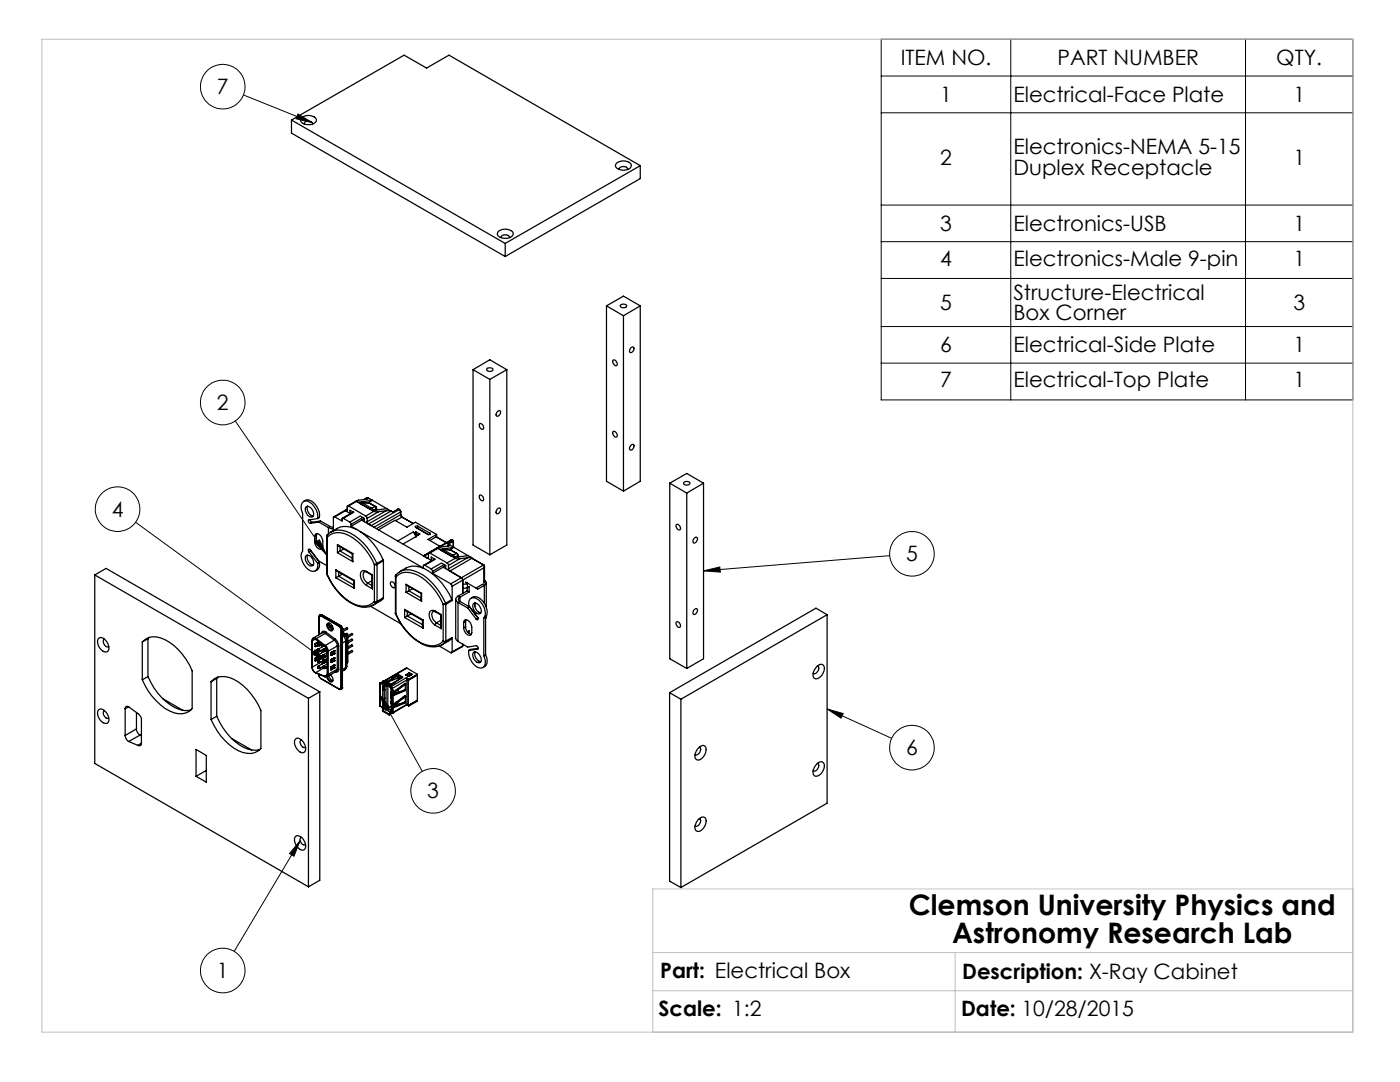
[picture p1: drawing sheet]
<svg xmlns="http://www.w3.org/2000/svg" width="279mm" height="216mm" viewBox="0 0 279 216" stroke-linecap="round" stroke-linejoin="round" font-family="sans-serif">
<g fill="none" stroke="#000" stroke-width=".2">
<path d="M48.6 18.9l13.7 5.6M175.9 7.8h94.1v72h-94.1zM175.9 15.2h94.1M201.7 7.8v72M248.6 7.8v72M59.5 22.8l2.8 1.7-3.2-.8zM175.9 22.5h94.1M175.9 40.9h94.1M175.9 48.2h94.1M175.9 55.6h94.1M175.9 65.2h94.1M175.9 72.5h94.1"/>
<path d="M47 84l18.2 26.7M27.1 104.2l38.1 27.8M62.9 108.3l.8-.6 1.5 3zM140.4 113.9l3.3-.8 .1 1.1zM177.6 110.9l-37.2 3M62.9 129.7l2.3 2.3-2.9-1.5zM75.8 138.6l8.5 15.3M75.8 138.6l2 2.6-.9 .5zM165.1 141.5l3.2 .9-.4 .9zM165.1 141.5l12.8 5.8M59.9 167.7l-13.2 22.1M59.9 167.7l-1.2 3.2-.9-.6z"/>
<circle cx="44.5" cy="17.3" r="4.4"/>
<circle cx="44.5" cy="80.3" r="4.4"/>
<circle cx="23.5" cy="101.6" r="4.4"/>
<circle cx="182" cy="110.5" r="4.4"/>
<circle cx="86.4" cy="157.8" r="4.4"/>
<circle cx="182" cy="149.2" r="4.4"/>
<circle cx="44.5" cy="193.7" r="4.4"/>
</g>
<path d="M8.4 7.8h261.6v198.2h-261.6zM270 177.4h-139.7v28.6M130.3 190.1h139.7M130.3 197.7h139.7M190.6 190.1v15.9" fill="none" stroke="#c0c0c0" stroke-width=".2"/>
<path d="M59.5 22.8l2.8 1.7-3.2-.8zM140.4 113.9l3.3-.8 .1 1.1zM165.1 141.5l3.2 .9-.4 .9zM59.9 167.7l-1.2 3.2-.9-.6zM75.8 138.6l2 2.6-.9 .5zM62.9 129.7l2.3 2.3-2.9-1.5zM62.9 108.3l.8-.6 1.5 3z" fill="#000"/>
<g fill="none" stroke="#000" stroke-width=".25">
<path d="M58.2 24l22.4-13 4.5 2.6 4.5-2.6 38.2 22.1M58.2 24l42.6 24.6M58.2 24v2.6l42.6 24.6M60.3 23.4a2.06 2.06 0 0 1 2.8 .5 1.61 1.61 0 0 1-2.2 .9 .91 .91 0 0 1-.9-1.1zM60.7 24.8a.9 .9 0 0 1 .8-.7 .9 .9 0 0 1 .9 .6v.1M123.1 32.5a2.05 2.05 0 0 1 2.9 .4 1.63 1.63 0 0 1-2.3 1 .81 .81 0 0 1-.7-.5 .81 .81 0 0 1 .1-.9zM123.6 33.8a.9 .9 0 0 1 .8-.6 .9 .9 0 0 1 .9 .5v.1M127.8 33.1l-27 15.5M127.8 33.1v2.5l-27 15.6M99.5 46.1a2.34 2.34 0 0 1 2.8 .1l.1 .4a1.67 1.67 0 0 1-2.2 .9 .85 .85 0 0 1-.9-1.1zM100 47.4a.92 .92 0 0 1 .8-.6 .92 .92 0 0 1 .9 .6M100.8 48.6v2.6"/>
<path d="M94.4 73.8l3.4-2 3.3 2M94.4 73.8l3.4 1.9M94.4 73.8v35l3.4 1.9M97.2 73.6l.6-.2a.47 .47 0 0 1 .6 .5l-.4 .2h-.5l-.3-.2zM97.8 75.7v35M101.1 73.8l-3.3 1.9M101.1 73.8v35l-3.3 1.9M121 61l3.4 2M121 61l3.4-1.9 3.4 1.9M121 61v35l3.4 2M122.3 71.9l.1-.1a.76 .76 0 0 1 .6 1.2l-.4-.2-.3-.4zM123.8 60.9l.6-.2 .6 .2a.66 .66 0 0 1-.6 .6 .66 .66 0 0 1-.6-.5z"/>
<path d="M124.4 63v35M125.9 69.4l.4-.2a.63 .63 0 0 1 .2 .8 .63 .63 0 0 1-.7 .3l-.2-.2zM127.8 61v35l-3.4 2M127.8 61l-3.4 2M71.2 99.9l-1.8 1.1M73.1 99.6l-1.7 .2-.2 .2M73.3 99.4l-.7 .3M73.3 99.4h.1M73.3 99.4h.2M73.3 99.4l-.5 .3M73.4 99.4h.2M73.4 99.4h.1"/>
<path d="M73.4 99.4l-.3 .2M73.5 99.4h.1M73.6 99.4l-.5 .2M73.6 99.4l.7 .4M74.3 99.8l-.7 .5M74.3 99.8l2.9 1.7M74.3 99.8l-2.9 .4M95.7 98.8a.76 .76 0 0 1 .7 1.1 .76 .76 0 0 1-.7-1.1zM95.7 84.5a.76 .76 0 0 1 .7 1.2 .76 .76 0 0 1-.7-1.2zM99.3 82.1l.3-.2a.63 .63 0 0 1 .2 .8 .63 .63 0 0 1-.7 .3l-.1-.2zM122.4 86.1a.76 .76 0 0 1 .6 1.1 .76 .76 0 0 1-.6-1.1zM125.9 88.9l.4-.2a.63 .63 0 0 1 .2 .7 .63 .63 0 0 1-.7 .4l-.2-.3z"/>
<path d="M133.7 96.4l3.4 2M133.7 96.4l3.4-1.9 3.3 1.9M133.7 96.4v35l3.4 2M136.5 96.3l.6-.2 .6 .2a.6 .6 0 0 1-.6 .5 .6 .6 0 0 1-.6-.5zM137.1 98.4v35M140.4 96.4l-3.3 2M140.4 96.4v35l-3.3 2M18.9 114.7l42.7 24.6M18.9 114.7l2.3-1.3 42.6 24.6M18.9 114.7v37.6l42.7 24.7M60.6 100a1.44 1.44 0 0 1 2.1 .4 3.6 3.6 0 0 1 1 2.9l-.3 .2M61 111l.2-.2a1.39 1.39 0 0 1 1.2 2.1 1.43 1.43 0 0 1-1.4-1.9z"/>
<path d="M61 101.3l.2-.2a1.39 1.39 0 0 1 1.2 2.1 1.43 1.43 0 0 1-1.4-1.9zM61.4 101a1.62 1.62 0 0 0 1.1 2M61.4 110.8a1.57 1.57 0 0 0 1.1 1.9M61.6 110.1l1.8 2.3M61.9 103.7l.2 .4 .2 .1M61.9 109.7l-.3-.1v.5M61.9 109.7l.1 .2-.4 .2M61.9 109.7l1.8 2.5M62.3 104.2l-.4 .2M62.8 107.1l.2-.6a1.32 1.32 0 0 1 1.4 1.5v1l-.2 .6a1.37 1.37 0 0 1-1.4-1.5M62.8 107.1v1M63.1 107.9a1.61 1.61 0 0 0 1.2 1.5"/>
<path d="M63.1 106.8l-.3 .3M63.1 107.9l-.3 .2M63.1 106.8v1.1M63.3 106.5l-.2 .3M63.4 103.5a3.4 3.4 0 0 0-2.4-3.6 1.27 1.27 0 0 0-.8 1.9l.2 .6v7.6a2.91 2.91 0 0 0 1 3.6 1.15 1.15 0 0 0 1.5 .3 1.15 1.15 0 0 0 .5-1.5M63.4 103.5l-1.8 .3a.42 .42 0 0 0 .3 .6M63.6 104.2l1.9 1.1M63.6 104.2l-1.7 .2M63.6 111.9l1.6 1M63.7 112.2a1.33 1.33 0 0 1-.8 1.7M63.7 112.2l-.3 .2M64 104l-.4 .2"/>
<path d="M64 104l1.9 1.1M64 104l-1.7 .2M65.2 114.6a10.9 10.9 0 0 0 7 6.5l.8 .1 1.2-.3M65.2 114.4v.2M65.2 114.6h.1M65.2 107l.1 .2M65.2 114.4l.1 .2M65.2 107v7.4M65.3 106.8l-.1 .2M65.3 106.8v.4M65.3 107.2a3.4 3.4 0 0 1 4.3-.4 11.7 11.7 0 0 1 5.1 5.8M65.3 114.6a11 11 0 0 0 6 6.2 3.3 3.3 0 0 0 3.4-.8"/>
<path d="M65.3 107.2v7.4M65.5 105.3l1 .3M65.5 105.3v1.2M65.9 105.1l.6 .1M65.9 105.1l-.4 .2M66.4 106l-1.1 .8M66.8 103.2l1.5 .8v-.5l.2-.1M66.8 103.2l-.2-.1-.1 .2v2.6M67 113.7l3.6 2.2M67 113.7l3.7 2.1M67 113.7v1.6M67 115.3l3.7 2.1"/>
<path d="M67.3 108.7l.2 .2 2.8 1.6M67.3 108.7l3.1 1.8M67.3 108.7v1.6M67.3 110.3l3.1 1.8M67.6 115l-.6 .3M67.6 114.1v.9M67.6 115l3 1.7M67.9 110l-.6 .3M67.9 110l2.4 1.4M67.9 109.1v.9M68.3 114.5l-.7 .5M68.5 103.4l1.3 .8"/>
<path d="M68.6 109.5l-.7 .5M68.8 101.9h.1M68.8 101.9l-2.2 1.2M68.9 101.9l-2.1 1.3M68.9 101.9l1 .6M68.9 101.9l.1 .1M69.3 101.8l-.1 .2h-.2M69.3 101.6l-.5 .3M69.3 101.8l-.3 .2M69.3 101.7l-.4 .2M69.6 101l-.3 .1v.7M69.6 101l3.4 2"/>
<path d="M69.8 104.2l.3 .4M69.9 102.4v-.6l.6 .4-2.2 1.2M70.1 105l1.1 .7M70.1 104.6v.4M70.3 110.5l.1 1.6M70.4 110.5h-.1M70.4 110.5v1.6M70.6 115.9v1.2l.1 .3M70.6 102.2l-2.1 1.2M70.7 115.8l-.1 .1M70.7 115.8v1.6M71.2 100l-1.6 1"/>
<path d="M71.2 100l.2 .2M71.2 105.7l.7 .3M71.2 105.7a4.4 4.4 0 0 0-5.2 .5 3.8 3.8 0 0 1 3.8 .1 12.2 12.2 0 0 1 5.4 6.1M71.4 100.2l2.9 1.7M71.9 106a13 13 0 0 1 4.5 5.7M71.9 106l12.6 7.3v-.4l.3-.1M71.9 102.9l-2.1 1.3M72.1 100.3h.1M72.1 100.3l-.3 .1M72.1 103.1l.6 .3v.7M72.1 100.3l1.5 .1M72.2 103.8l-2.1 1.2"/>
<path d="M72.2 103.8l13.9 8.1M72.2 100.3l2.1 1.2 .2 .4M72.2 100.3l-.3 .2 2 1.1 1-.5M72.4 103.3l-2.3 1.3M72.7 103.5h.1M72.7 103.5l-.5 .3M73 103l.3 .4M73.1 114l-.7-.1a1.21 1.21 0 0 0-.3 1.6l.6 1 .4 .3M73.1 114l.1 .2M73.1 114l1.2 .7M73.1 116.8l1.2 .7M73.2 114.2l-.5-.1a1.37 1.37 0 0 0 .3 2l.4 .2"/>
<path d="M73.2 114.2l1 .6M73.3 104.1l.2 .5M73.3 103.4v.7M73.4 116.3l-.3 .5M73.4 116.3l.8 .5M73.6 100.4h.1M73.6 100.4l1.3 .7M73.7 100.4l1.3 .7M74.2 114.8l.1 2.7M74.2 115.9l-.8 .4M74.3 101.9l.3 .1M74.3 114.7l-.1 .1"/>
<path d="M74.3 114.7v2.8M74.6 102l1 .1M74.6 102l-1.6 1M74.7 112.6h.5M74.7 112.6v7.4M74.9 101.1l.2 .2v.2M74.9 101.1h.1M75 101.1l.1 .3M75.1 101.5v.3M75.1 101.5l-.6 .3M75.1 101.6v.2M75.1 101.4v.1"/>
<path d="M75.1 101.6v.1M75.1 101.4v.2M75.2 112.4l-.5 .2M75.2 112.4v.2M75.2 112.6v7.4M75.5 105.7l3.3-1.9 2.4 1.4 1.7-1 4.2 2.4M75.6 102.1l-2.3 1.3M76.4 119.5l-.3 .3-1.6 1M76.4 111.7l.1 .2M76.4 111.7l-1.2 .7M76.4 119.5l-1.2 .7M76.5 119.3l-.1 .2"/>
<path d="M76.5 111.9v7.4M76.5 111.9l-1.3 .7M76.5 119.3l-1.3 .7M77 101.9l1 .1M77 101.9l-3.7 2.2M77 101.9l-1.4 .2M77.2 101.5l-2.9 .4M77.2 101.5l.8 .5M77.9 116.2a.7 .7 0 0 1 .8 .2 .7 .7 0 0 1 0 .9l-.3-.1-.4-.3zM78 102l-4.5 2.6M78.9 115l.1 .1M78.9 115v7.3"/>
<path d="M79 114.7l-.1 .3M79 114.7v.4M79 115.1a3.4 3.4 0 0 1 4.3-.4 12 12 0 0 1 5.1 5.9M79 115.1v7.4M79.4 101.6h.2M79.4 101.6h.1M79.4 101.6l-1 .6M79.5 101.6h.1M79.5 101.6l-1.1 .6-.4-.2M79.5 101.6l.2 .1M79.6 101.6l.1 .1M79.7 101.7l.2 .5"/>
<path d="M79.7 101.7h.1M79.7 101.7l-5.6 3.2-.6-.3M79.7 101.7l.3 .4M79.9 102.7l.3 .5M79.9 102.2v.5M79.9 102.2l-5.3 3M79.9 102.7l-4.8 2.8M80 102.7l.2 .5M80 102.1l-.1 .1M80 102.7h-.1M80 102.1v.6M80.1 113.9l-1.1 .8"/>
<path d="M80.2 103.2l2.3 1.3M80.2 103.2l-1.2 .7M81 116.6l.2 .2 2.8 1.6M81 116.6l3.1 1.8M81 116.6v1.6M81 118.2l3.1 1.8M81.6 117.9l-.6 .3M81.6 117v.9M81.6 117.9l2.4 1.4M82.3 117.5l-.7 .4M83 106.2v.4M83 106.2l.8 .4-.8 .4"/>
<path d="M83 106.2l-.3 .2M83 106.6l-.2 .1M83 106.6l.4 .2M83 107.1l-.5-1-3.1 1.9M83 107.1l-2.6 1.4M83 107.1v.1M83.1 105.4h.3M83.4 105a.25 .25 0 0 0-.4-.1 .25 .25 0 0 0-.1 .3l2.5 1.5 .4-.1v-.2M83.4 105l2.4 1.4M83.4 105v.4M83.4 105.4l2.1 1.3M84 118.4l.1 1.6"/>
<path d="M84.1 118.4h-.1M84.1 118.4v1.6M84.8 112.8l1.2 .7M85.5 111.2l-.1 .2-.1-.1M85.5 111.2l-.2 .1M85.5 110.5l-.9 .5 .7 .3M85.8 110.3l-.3 .1v.8M85.8 110.3l3.4 2M85.8 106.4v.2M86 113.5l.3 .5M86.1 111.8v-.6l.6 .3-2.1 1.3M86.3 114v.4"/>
<path d="M86.3 114.4l3.7 2.1M86.9 111.6l-2.1 1.2M87.1 107.1l2 1.2-2.1-1.2M87.1 106.6l-1.7 1 2.4 1.4M87.1 106.6v.5l-1.3 .7M87.4 109.4l-1.6 .9M87.4 109.4l.3 .2M87.4 109.3l-1.8 1M87.7 109.6l2.9 1.6M87.8 109h.1M88.2 112.3l-2.2 1.2M88.3 112.5l.6 .3v.7"/>
<path d="M88.4 109.6l1.4 .1M88.4 109.6h.1M88.4 109.6l-.4 .2M88.4 113.2l-2.1 1.2M88.4 113.2l3.7 2.1M88.4 109.6l1.5 .1M88.5 109.7l-.4 .2 2 1.1 .3-.2M88.5 109.7l1.9 1.1M88.7 112.6l-2.4 1.4M88.9 112.9h.1M88.9 112.9l-.5 .3M89.2 112.3l.3 .5"/>
<path d="M89.3 109l-1.7 .2-.2 .2M89.5 112.8v.7M89.7 108.8l-.4 .2M89.7 108.8l.9 .4M89.8 109.7h.2M89.8 109.7h.1M89.9 109.7h.1M89.9 109.7l1.2 .7M90 116.5l.2 .5M90 109.7l1.2 .8M90 107.7h.2M90 107.7l.2 .1"/>
<path d="M90 107.7l-5.5 3.2M90.2 119.6a11.7 11.7 0 0 0-6.3-6.4 4.1 4.1 0 0 0-4.1 .9 3.8 3.8 0 0 1 3.7 .2 12.2 12.2 0 0 1 5.4 6.1M90.2 119.6v.2M90.2 119.6l-1.3 .8M90.2 107.8h.1M90.2 107.8l-2.5 1.4M90.2 107.7v.1M90.2 107.7l.2 .1M90.2 117v2.8M90.2 119.8l-1.2 .8M90.3 107.8l.2 .2M90.3 107.8h.1"/>
<path d="M90.3 107.8l-1 .7 .4 .3M90.4 107.8l.1 .2M90.4 110.8h.1M90.5 110.8l.2 .4M90.5 108l-1 .6M90.5 108v1.1M90.5 108h.1M90.6 111.2l.2 .2M90.6 109.2l-.8 .5M90.6 109.2l2.8 1.7M90.6 109.2l-2.9 .4M90.8 111.4l1 .1"/>
<path d="M90.8 111.4l-1.6 .9M90.9 119.6v7.8l.5 .6M91.1 110.4l.2 .2v.3M91.1 110.4l.1 .1M91.1 110.4l-.6 .4M91.2 110.5l.2 .3M91.3 111.1h.1M91.3 110.9l-.6 .3M91.4 111v.1zM91.4 110.8l-.1 .1M91.4 110.8l-.1 .3M91.4 119a.67 .67 0 0 0-.5 .6 .67 .67 0 0 0 .5 .6"/>
<path d="M91.4 119l.4 .2M91.8 119.2a.44 .44 0 0 0-.3 .4 .44 .44 0 0 0 .3 .4M91.8 111.5l-2.3 1.3M91.8 119.2v.8M92.1 115.3l.3 .4M92.1 115.3l-2.1 1.2M92.4 115.7l-2.2 1.3M92.4 115.7v2.7M92.4 117.3h.8l.4-.3v1.1M93.2 117.9l.4 .2M93.2 117.9l-1.8 1.1M93.3 116.4l-.9 .1"/>
<path d="M93.3 116.4l-.1 1.5M93.3 111.3h.8M93.3 111.3l-3.8 2.2M93.3 111.3l-1.5 .2M93.3 116.4l2.1 1.1 1.3-.7M93.3 116.4h.1M93.3 116.4l-.4-.2 .4 .2M93.4 110.9l.7 .4M93.4 110.9l-2.8 .3M93.6 118.1l-1.8 1.1M94 119.4a1.54 1.54 0 0 1 2.3 .5 2.63 2.63 0 0 1 .6 3.2M94.1 111.3l.1 .1"/>
<path d="M94.2 111.4l-4.4 2.5-.3-.4M94.2 111.4h.1M94.2 111.4l2.3 1.3M94.2 111.4l2.4 1.3M96.5 112.7l.1 .2v.4M96.5 112.7l-4.4 2.6M96.6 112.7l.1 .3-.1 .3M96.6 112.7h-.1M96.6 113.3l-4.2 2.4M96.6 113.3v3.1M96.7 116.8l-.4-.2-1.3 .7M96.7 116.8v3.6"/>
<path d="M96.7 115.7a.56 .56 0 0 1 .3 .6 .56 .56 0 0 1-.3 .5M96.7 113v3.3M97 116.3v4.8M99.3 101.6l.3-.2a.66 .66 0 0 1 .2 .7 .66 .66 0 0 1-.7 .4l-.1-.3zM134.9 104.7l.1-.1a.72 .72 0 0 1 .7 1.1h-.3l-.4-.3zM138.6 107.4l.5-.2a.76 .76 0 0 1-.7 1.1l-.1-.5zM19.6 127.5a.87 .87 0 0 1 1.4 .2 1.6 1.6 0 0 1 .3 2.4 1.95 1.95 0 0 1-1.7-2.6zM20.8 127.5a.95 .95 0 0 0-.1 1.1 .95 .95 0 0 0 .9 .5l.1-.1M28.4 128.1a3.5 3.5 0 0 1 4.5-.5 12.1 12.1 0 0 1 5.4 6.2v7.6a3.5 3.5 0 0 1-4.5 .5 12.6 12.6 0 0 1-5.4-6.3M28.4 128.1v7.5M29.5 135a11.6 11.6 0 0 0 6.3 6.6l.9 .2 1.4-.2M29.5 127.5l-1.1 .6"/>
<path d="M29.5 135l-1.1 .6M29.5 127.5v7.5M29.8 127.2l-.3 .3M32.5 139.4l4 2.3M42.1 136a3.6 3.6 0 0 1 4.5-.5 12 12 0 0 1 5.5 6.3v7.5a3.5 3.5 0 0 1-4.5 .5 12.6 12.6 0 0 1-5.5-6.2M42.1 136v7.6M43.3 135.4l-1.2 .6M43.3 135.4v7.5M43.5 135.1l-.2 .3M61.6 139.3v37.7M62.3 133.1l.3 .8 .4 .4M62.3 127.8v.1"/>
<path d="M62.3 133.1h.1M62.3 127.8v5.3M62.3 133.1a1.36 1.36 0 0 0 .7 1.1M62.3 127.9v5.2M62.5 127.3l-.2 .5M62.5 127.3l.2-.1 .4 .2M62.9 128.5h.1M62.9 129h.1M62.9 129.9h.1M62.9 130.4h.1M62.9 131.3h.1M62.9 131.9h.1"/>
<path d="M62.9 128.5v.5M62.9 129.9v.5M62.9 131.3v.6M62.9 127.5l-.6 .4M63 127.6a.4 .4 0 0 0-.5-.1 .4 .4 0 0 0-.2 .4M63 134.2v.1M63 127.6l1.8 1.4M63 134.2l1.8 .7M63 134.3l1.8 .7M63.1 131.8l-.2 .1M63.1 130.4h-.2M63.1 128.9l-.2 .1"/>
<path d="M63.1 127.4l-.1 .2M63.1 127.4l1.8 1.4M63.1 128.3h.1M63.1 129.7h.1M63.1 131.1l-.2 .2M63.1 131.1l.3-.1-.5 .3M63.2 129.7l-.3 .2M63.2 128.3l-.3 .2M63.2 128.9l-.3 .1M63.2 130.3l-.3 .1M63.2 131.8l-.3 .1M63.3 128.2v.1"/>
<path d="M63.3 129.6v.1M63.3 131.1v.1M63.3 131.1h-.2M63.3 128.2l-.1 .1M63.3 129.6l-.1 .1M63.3 128.8h.1M63.3 130.2v.1M63.3 131.7h.1M63.3 128.8l-.3 .2M63.3 130.3l-.3 .1M63.3 131.7l-.3 .1M63.3 128.3l-.4 .2"/>
<path d="M63.3 128.3v.5M63.3 129.7v.5M63.3 131.2v.5M63.3 128.8l-.4 .2M63.3 129.7l-.4 .2M63.3 130.2l-.4 .2M63.3 131.2l-.4 .1M63.3 131.7l-.4 .2M63.4 129.8l.1 .2h.3M63.4 128.6l.3 .2M63.4 129.8l.3 .1M63.4 130.9l.3 .2"/>
<path d="M63.4 130.9l.3 .1M63.4 132l.3 .2M63.4 129.7h-.1M63.4 133.1l.3 .2M63.4 128.8h-.1M63.4 130.2l-.1 .1M63.4 131l-.1 .1M63.4 131.7h-.1M63.5 131.1l-.2 .1M63.5 128.4l-.1 .1a.21 .21 0 0 0 .1 .3 .21 .21 0 0 0 .2 0M63.5 129.5l-.1 .1a.21 .21 0 0 0 .1 .3 .21 .21 0 0 0 .2 0M63.5 130.7l-.1 .2"/>
<path d="M63.5 131.8l-.1 .2M63.5 132.9l-.1 .2M63.5 128.1l-.2 .1M63.5 128.1h.1M63.5 129.5l-.2 .1M63.5 129.5h.1M63.5 128.4a.3 .3 0 0 1 .3 .4M63.5 129.5a.27 .27 0 0 1 .3 .2 .27 .27 0 0 1 0 .3M63.5 130.7a.29 .29 0 0 1 .3 .1 .29 .29 0 0 1 0 .3M63.5 131.8a.29 .29 0 0 1 .3 .1 .29 .29 0 0 1 0 .4M63.5 132.9a.29 .29 0 0 1 .3 .2 .29 .29 0 0 1 0 .3M63.5 129.5l-.4 .2"/>
<path d="M63.5 128.1l-.4 .2M63.6 128.1l-.3 .2M63.6 129.5h-.1M63.6 123h.1M63.6 130l-.3 .2M63.6 130h.1M63.6 131.4l-.3 .3M63.6 131.4h.1M63.6 134.8h.1M63.6 123v3.6M63.6 128.1v.2M63.6 131.1v.3"/>
<path d="M63.6 134.5l.1 .3M63.7 134.8v.3l.3 .3M63.7 128.8l-.3-.1 .1 .2 .3-.1M63.7 128.8h.1M63.7 129.9h.1M63.7 131l-.3-.1 .1 .2h.3M63.7 131h.1M63.7 132.2l-.3-.2 .1 .3h.3M63.7 132.2h.1M63.7 133.3l-.3-.1 .1 .2h.3M63.7 133.3h.1M63.7 131v.1"/>
<path d="M63.8 128.8l.5-.2-.1 .5M63.8 128.2l-.3 .2M63.8 138v37.6l-2.2 1.4M63.8 138l-2.2 1.3M64 122.7l.1 .1M64 122.9a.18 .18 0 0 0-.2-.1 .18 .18 0 0 0-.1 .2M64 135.4l3.7 2.1M64 122.9l3.7 2.1M64 122.8v.1M64 122.8h-.2l-.1 .2M64 122.8l3.8 2.2M64.1 122.8h-.3"/>
<path d="M64.1 122.8h-.1M64.1 122.8h.1M64.1 122.7v.1M64.1 122.8l3.7 2.1M64.1 122.7l3.8 2.2M64.2 132l.1 .5M64.2 122.7h-.3h.2M64.2 122.7h-.1M64.2 122.7h.1M64.2 129.7v.5M64.2 130.8v.6M64.2 132h.1"/>
<path d="M64.2 132l-1.9 1.1M64.3 122.7l3.7 2.1M64.4 129.8l.2 .2h.2M64.4 132l.2 .3h.2M64.4 129.8l.1 .1h.3M64.4 129.8l.4 .1M64.4 131h.4M64.4 132l.1 .2h.3M64.4 132.1l.4 .1M64.4 133.2l.4 .1M64.5 129.6l-.7 .4M64.5 130.7l-.7 .4"/>
<path d="M64.5 131.8l-.7 .5M64.5 133l-.7 .4M64.5 133.4l-1.5 .8M64.5 129.5l-.1 .3M64.5 130.7l-.1 .1a.23 .23 0 0 0 .2 .3 .23 .23 0 0 0 .2-.1M64.5 131.8l-.1 .1a.23 .23 0 0 0 .2 .3 .23 .23 0 0 0 .2-.1M64.5 132.9l-.1 .2a.23 .23 0 0 0 .2 .2 .23 .23 0 0 0 .2-.1M64.5 129.5l.3 .4M64.5 130.7l.3 .3M64.5 131.8l.3 .3M64.5 132.9l.3 .3M64.6 130l-1.1 .7"/>
<path d="M64.6 131.2l-1.1 .6M64.6 132.3l-1.1 .6M64.7 128.9l-1.2 .6M64.8 129l.4 .4 .1 .5M64.8 134.9v.1M64.8 131l-.3 .1-.1-.2 .2 .3 .2-.1M64.8 133.3h-.3l-.1-.1 .2 .2h.2M64.8 129.9h.1M64.8 131h.1M64.8 132.1h.1M64.8 132.2h.1M64.8 133.2h.1"/>
<path d="M64.8 129.9v.1M64.8 131v.1M64.8 132.2v.1M64.8 133.3v.1M64.9 128.8l-.1 .2M64.9 128.8l.4 .4 .2 .7M64.9 126.4l-.3-.2-.3 .1-1.8 1M64.9 126.4l-1.8 1M64.9 126.4l1.8 1.3M65.1 129.3l-.6 .2M65.1 126.2l-.2 .2M65.1 126.2l-.7-.2-.3 .4"/>
<path d="M65.1 126.2l1.8 1.3M65.1 133.2h.2M65.2 132h.1M65.2 129.8h.1M65.3 124.5a.75 .75 0 0 1 .8 0 .75 .75 0 0 1 .3 .7v.5l-.1 .2a1.08 1.08 0 0 1-1-1.4zM65.3 129.7l-.5 .3M65.3 129.6l-.5 .3M65.3 135h-.5M65.3 129.9h.2M65.3 134.5h.2M65.3 134.5a.33 .33 0 0 1-.1 .4 .33 .33 0 0 1-.4 0M65.3 130.2l-.8 .5"/>
<path d="M65.3 130.8l-.5 .3M65.3 130.7l-.5 .3M65.3 131.4l-.8 .4M65.3 132l-.5 .3M65.3 131.9l-.5 .3M65.3 132.5l-.8 .4M65.3 133.1l-.5 .3M65.3 133l-.5 .3M65.3 129.9v4.6M65.3 134.7l-.5 .2M65.3 130.9v.1M65.3 135h.1"/>
<path d="M65.4 135l.1 .5a.69 .69 0 0 0 .8 .4M65.5 134.5l-.2 .5M65.5 129.9v4.6M65.5 124.4a.9 .9 0 0 0 .8 1.3M65.7 134.8l.3 .8 .4 .2M65.7 124.4a1.07 1.07 0 0 0 .7 1.2M65.7 124.8l.7 .2-.4 .1M65.7 124.9l.3 .2M65.9 134.7l.2 .1a.75 .75 0 0 1 .4 .6 .75 .75 0 0 1-.4 .7l-.5-.3-.4-.8M66 125.1h-.2M66 125.1l.5 .3M66 130.3h.1"/>
<path d="M66 130.8h.1M66 131.7h.1M66 132.2h.1M66 133.1h.1M66 133.6h.1M66 130.3v.5M66 131.7v.5M66 133.1v.5M66.2 130.1l-.2 .2M66.2 133l-.2 .1M66.3 130.7h.1M66.3 132.1h.1"/>
<path d="M66.3 133.5h.1M66.3 130.7l-.3 .1M66.3 132.1l-.3 .1M66.3 133.5l-.3 .1M66.3 130.1l-.3 .2M66.3 131.5l-.3 .2M66.3 133l-.3 .1M66.3 130.1h.1M66.3 131.5h.1M66.3 133h.1M66.3 130.5l.1 .1M66.3 132h.1"/>
<path d="M66.3 133.4l.1 .1M66.3 130.5l-.3 .3M66.3 132l-.3 .2M66.3 133.4l-.3 .2M66.3 130.1v.4M66.3 131.5v.5M66.3 132.9v.5M66.4 130.6l-.1 .1M66.4 132l-.1 .1M66.4 133.5h-.1M66.6 131.3h.1M66.6 129.9h.1"/>
<path d="M66.6 130.5h.1M66.6 130.5l-.2 .1M66.6 131.9h.1M66.6 131.9l-.2 .1M66.6 132.8h.1M66.6 133.3h.1M66.6 133.3l-.2 .2M66.6 129.9l-.3 .2M66.6 131.3l-.3 .2M66.6 132.8l-.3 .2M66.6 133.3l-.3 .2M66.6 131.9l-.3 .2"/>
<path d="M66.6 130.5l-.3 .2M66.7 127.7l.5 .7 .1 .5M66.7 127.7l-1.8 1.1M66.7 133.2l-.1 .1M66.7 132.7l-.1 .1M66.7 131.8l-.1 .1M66.7 130.4l-.1 .1M66.7 129.9h-.1M66.7 130.4l-.4 .1M66.7 129.9h.1M66.7 130.4h.1M66.7 131.3h-.1"/>
<path d="M66.7 131.8l-.4 .2M66.7 131.3h.1M66.7 131.8h.1M66.7 133.2l-.4 .2M66.7 132.7h.1M66.7 133.2h.1M66.7 129.9v.5M66.7 131.3v.5M66.7 132.7v.5M66.9 127.5a1.88 1.88 0 0 1 .7 1.4M66.9 127.5l-.2 .2M67.3 128.9h.3"/>
<path d="M67.3 133.5h.3M67.3 133.5l-.2 .5-1.8 1M67.3 128.9l-1.8 1M67.3 128.9v4.6M67.3 133.5l-1.8 1M67.6 133.5a.49 .49 0 0 1-.2 .5 .49 .49 0 0 1-.5 .1M67.6 128.9v4.6M67.7 125l.4 .6M67.7 137.5h.1M67.8 125l.3 .6M67.8 125h-.1M67.8 124.9l.4 .6"/>
<path d="M67.8 124.9h.1M67.8 124.9v.1M67.9 124.9l.3 .6M67.9 124.9h.1M67.9 125l.3 .4M68 124.8l.3 .6M68 124.8h.1M68 124.8l-.1 .1M68 124.9l.3 .5M68.1 125.6h.1M68.1 137.3l-.2 .2h-.2M68.1 137.3h.1"/>
<path d="M68.1 125.6v11.7M68.1 137.5l-.1 .1M68.1 137.3a.21 .21 0 0 1-.1 .3 .21 .21 0 0 1-.2-.1M68.2 137.3l-.1 .2M68.2 125.5v11.8M68.2 125.5l-.1 .1M68.2 137.3h-.1M68.2 125.5h.1M68.2 137.3v.1M68.2 137.3h.1M68.3 125.8l.9-.6 .2 .1v.2l-1.1 .6M68.3 137.2l-.2 .3"/>
<path d="M68.3 125.4h.1M68.3 125.4v11.8M68.3 126.4l.5 .4M68.3 126.1l.8 .6M68.3 125.4l-.1 .1M68.3 137.2l-.1 .1M68.3 126.8h.1M68.4 126.8l.5 .7 .1 .5M68.8 126.8l.4 .8M68.8 126.8h-.4M68.9 126.5l.4-.1 .1 .2-.3 .2M69 133.2l-.1 .4-.6 .3"/>
<path d="M69 128v5.2M69 128l-.7 .3M69 133.2l-.7 .4M69.1 126.7l.3 .6M69.1 126.7l.3 .5 1-.7-.2-.1-.9 .5M69.1 126.7h.1M69.1 126.7l-.3 .1M69.2 132.9l-.1 .5-.3 .3M69.2 127.6l-.2 .4M69.2 132.9l-.2 .3M69.2 127.6v5.3M69.4 127.3v4.8"/>
<path d="M69.4 132.1l-.2 .3M69.4 127.3l-.2 .1M69.4 132.1l-.2 .1M69.4 128l.8-.5 .2 .2-1 .6M69.4 129.1l.8-.4 .2 .1-1 .7M69.4 130.3l.8-.5 .2 .1-1 .7M73.9 121l6.1 3.5M74.5 120.8l-.3 .1M74.7 120h.5M74.7 120l.2 .2h.3M75.2 120.2l-.7 .6M75.2 120v.2"/>
<path d="M75.8 136.3h.4M75.8 136.3l.1 .1M75.8 136.3v4.6l.1 .1M75.9 136.4v4.6M76.2 136.3l.2 .1h-.5M76.3 136l-.1 .3M76.4 136.1l1.4 1M76.4 136.1h.1M76.4 136l1.3 .7M76.4 136l.1-.1 1.3 .8M76.4 136.1l1.3 .8M76.4 136v5.2"/>
<path d="M76.4 137.5h.2M76.6 137.5l.1 .1M76.7 137.6h.1M76.7 136.9a.36 .36 0 0 0-.3 .4 .36 .36 0 0 0 .3 .3M76.7 139.3h.1M76.7 139.3a.37 .37 0 0 0-.3 .4 .37 .37 0 0 0 .3 .4M76.7 136.7l.3 .1M76.7 136.7v4.5l.3 .2M76.7 137.5h-.1M76.7 140h-.1M76.8 136.5l-.1 .2M77 136.8v4.6"/>
<path d="M77.3 136.1h.1M77.3 136.1l.7 .4M77.4 136.8h-.4M77.4 136.8v4.5M77.7 136.9l.2 .2M77.7 136.7v.2M77.8 136.7v.3l.1-.1M77.8 136.7h-.1M77.9 136.9l.2 .1M77.9 137.1l.3 .1v.2M77.9 136.9v.2M78 136.5h.1"/>
<path d="M78 135.7l-.7 .4M78 137.1h.1M78 138.1h.1M78 137.1v.4h.2M78 138.1l.1 .4M78 139.9l.1 .5M78 139.9h.1M78.1 137l.2 .4M78.1 137.5v4.6l.1 .2M78.1 138.9l-.1 .4h.1M78.1 138.1h-.1M78.1 139.9h-.1"/>
<path d="M78.2 137.4l.1 .2M78.2 137.4l-.1 .1 .1 .2M78.2 137.7l.1 .1M78.2 137.7v4.6M78.2 135.2v.1M78.2 135.3l.2 .1M78.3 137.6l.2 .1M78.3 137.4v.2M78.3 137.8v4.5M78.4 135.4v.1l-1.2 .6M78.4 138.7h.2M78.5 137.7l-.2 .1"/>
<path d="M78.5 137.7v4.6h-.2M78.5 138.7h-.1M78.5 138.7h.1M78.6 138.4l-.1 .1M78.7 138.1h.1M78.7 136.2l-.6 .4M78.8 137.9v.5h-.1v-.4M78.9 138.2h.1M78.9 122.5a12.1 12.1 0 0 0 6.2 6.4 3.9 3.9 0 0 0 2.8-.1M78.9 122.3v.2M78.9 122.5h.1M78.9 122.3l.1 .2"/>
<path d="M79 138.2h.4M79 122.5a11 11 0 0 0 6 6.2 3.1 3.1 0 0 0 3.4-.8M79 137.8v.4M79.2 138.3l-.4 .3M79.2 137.6v.1M79.2 138.4v-.2l-.2 .3M79.3 137.6l-.3 .2M79.3 137.6l.1 .1M79.3 134.7v.3M79.4 134.5h.1M79.4 134.7h.1M79.4 134.5l-1.2 .7"/>
<path d="M79.4 134.5v.2M79.4 134.7l-1.1 .6M79.4 137.7l-.4 .1M79.4 137.7v.5M79.4 134.5l1 .6-2.3 1.5-1-.6 1.3-.6M79.4 134.7l.9 .4M79.6 135.1h.1M79.6 135.3l-2.3 .8M79.6 135.3l.2 .1M79.6 135.2l-.4 .2M79.6 135.1v.2M79.6 135.1l.2 .2"/>
<path d="M79.6 135.1l.3 .1M79.7 135.5l-1.7 1M79.8 135.1h.1M79.8 135.3h.1M79.8 135l-.3-.2-1.1 .7M79.8 135.3l.1 .1M79.9 135.2v.2M79.9 135.1h.1M79.9 135.1l.3 .1M79.9 135.2h.1M79.9 135.2l-.1 .1M79.9 135.1h-.1"/>
<path d="M80.2 135.2h.1M80.2 135.2l-.3 .1M80.2 139.3v.1M80.2 136.9h.1M80.4 137.8v.1M80.5 139.1v.1M80.5 139.1l-.1 .1M80.8 121.6l3.5 2.2M80.8 121.6l3.7 2.1M80.8 121.6v1.6M80.8 123.2l3.7 2.1M80.8 136.5l.1 .1-1.5 1.1"/>
<path d="M80.8 136.5h.1M80.8 139h.1l-1.5 1.2M80.8 139h.1M80.8 136.5l-1.5 1.1M80.8 137.7l.1 .1M80.8 137.7l-2.3 1M80.8 136.4v.1M80.8 137.6v.1M80.8 138.9v.1M80.8 139l-1.5 1.1M80.9 137.8v-1.5l-2.4 1.9M80.9 137.5l-1.5 .7"/>
<path d="M80.9 137.8l-2.3 .9M81 134.7h.1M81 134.7l.6 .3M81.1 135.2l.5 .4M81.1 135.2l.5 .3M81.1 135.2l-3 1.8M81.2 135.6v.1M81.2 133.3l-4.6 2.6M81.2 133.3l2.1 1.2M81.2 135.7l-2.9 1.7M81.2 135.7v4.8M81.2 135.6l.3 .1"/>
<path d="M81.2 133.3l-4.6 2.7M81.3 122.9l-.5 .3M81.3 122.9l3 1.7M81.3 122.1v.8M81.4 135.5l-.2 .1M81.4 134.6l-.3 .2M81.5 135.7v5.1M81.6 134.4l-.4 .3 .4 .2M81.6 134.4l.3 .2M81.6 135.5v.1M81.7 134.3h.1M81.7 134.3l-.7 .4"/>
<path d="M81.7 134.3l-.1 .1M81.7 134.3l.4 .2M81.9 134.6l-.3 .3M82.1 122.5l-.8 .4M82.1 134.5h.1M82.1 134.5v.2l-.5 .2M82.1 134.6l.1 .1M82.1 134.5l-.2 .1M82.2 134.5v.1M82.2 134.6l-.6 .4M83.3 134.7h.1M83.3 139.7v.1"/>
<path d="M83.3 134.5l-1.7 1M83.3 134.7l-1.7 .9M83.3 134.5v5.4l-1.7 1M83.3 134.7l-1.8 1M83.3 139.7l-1.8 1.1M83.3 139.8l-1.7 .9M84.3 123.8v1.2l.2 .3M84.5 123.7l-.2 .1M84.5 123.7v1.6M86.4 122a1.67 1.67 0 0 0 .7 2.3M86.5 122l.4 .1M86.9 121.9l-.8-.1a1.18 1.18 0 0 0-.3 1.6l.6 1 .5 .3"/>
<path d="M86.9 121.9v.2M86.9 121.9l1.2 .7M86.9 124.7l1.2 .7M86.9 122.1l1 .6M87.1 124.3l-.2 .4M87.1 124.3l.8 .5M87.7 128.9l2.3 1.3h.2v-.1M87.9 122.7l.2 2.7M87.9 123.8l-.8 .5M88.1 122.6l-.2 .1M88.1 122.6v2.8M88.2 128.7l-.3 .1"/>
<path d="M88.4 120.6h.6M88.4 127.9h.6M88.4 127.9l.3 .2h.2M88.4 120.6v7.3M88.9 120.4l-.5 .2M88.9 120.4l.1 .2M88.9 128.1l-.7 .6M89 127.9l-.1 .2M89 120.6v7.3M90.2 127.4l-.7 .6-1.3 .7M90.2 127.4l-1.3 .7M90.2 127.2v.2"/>
<path d="M90.2 127.2v2.9M90.2 127.2l-1.2 .7M91.4 128l1.9 1.1 1.7-.3a.45 .45 0 0 1 .3 .7M91.4 120.2v7.8M91.4 120.2l1.9 1.1M91.8 120l-.4 .2M91.8 120l1.9 1.1M92.4 128.9l-2.3 1.3M92.4 128.9l-2.2 1.2M92.4 128.5v.4M92.5 124.2l.3-.5a1.38 1.38 0 0 1 1.4 1.5v1l-.3 .6a1.38 1.38 0 0 1-1.4-1.5M92.5 124.2v1.1"/>
<path d="M92.9 125.1a1.51 1.51 0 0 0 1.2 1.5M92.9 124l-.4 .2M92.9 125.1l-.4 .2M92.9 124v1.1M93 123.6l-.1 .4M93.3 126.1l.3-.2v.5M93.3 121.3l1.7 2.2M93.6 129.8a3.3 3.3 0 0 0 2.4 3.5 1.02 1.02 0 0 0 .9-1.3l-.3-1.2M93.6 120.9h-.2M93.7 121.1l-.4 .2M93.7 121.1l1.7 2.2M94.4 122h.1"/>
<path d="M94.6 130.1a1.48 1.48 0 0 1 1.4 1.9l-.2 .2a1.41 1.41 0 0 1-1.2-2.1zM94.6 120.4a1.43 1.43 0 0 1 1.4 1.8l-.2 .2a1.39 1.39 0 0 1-1.2-2zM94.8 120.4v.6M94.8 122.4v.1M94.8 120.3a1.68 1.68 0 0 0 1.2 2M94.8 130.1a1.62 1.62 0 0 0 1.2 1.9M95.3 129.5l-1.7 .3M95.4 123.3l-.4 .2M95.4 129.5h-.1M95.4 129.4l-1.5 .2-.3 .2M96.6 123.3a2.91 2.91 0 0 0-1.1-3.6 1.17 1.17 0 0 0-1.9 .1v1.1l1.8 2.4v.3l-.4-.1M96.6 123.3v7.5"/>
<path d="M96.9 130.6a1.67 1.67 0 0 1-.5 2.6M96.9 123.1l-.3 .2M96.9 130.6l-.3 .2M96.9 123.1v7.5M97 122.9l-.1 .5M133.6 138.2l2.3 1.3M133.6 138.2v37.6l2.3 1.3M134.9 124.2l.1-.1a.72 .72 0 0 1 .7 1.1 .73 .73 0 0 1-.8-1zM135.9 139.5v37.6M138.6 121.6l.3-.2a.66 .66 0 0 1 .2 .8 .66 .66 0 0 1-.7 .4l-.1-.5zM163.1 132.9h.1a.93 .93 0 0 1 0 1 .93 .93 0 0 1-.9 .4M163.2 132.8l.4-.2a.69 .69 0 0 1 .9 .8 2.2 2.2 0 0 1-1.7 2.1 .87 .87 0 0 1-.5-1.3z"/>
<path d="M165.1 122.7v37.6l-29.2 16.8M165.1 122.7l-29.2 16.8M165.1 122.7l-2.3-1.3-29.2 16.8M19.6 141.7a.87 .87 0 0 1 1.4 .2 1.64 1.64 0 0 1 .3 2.5 1.99 1.99 0 0 1-1.7-2.7zM20.8 141.8a.95 .95 0 0 0-.1 1 .95 .95 0 0 0 .9 .5h.1M25 146.8a1.62 1.62 0 0 0 .7 1.2M25 141.4v5.4M25.7 141a.42 .42 0 0 0-.5 0 .42 .42 0 0 0-.2 .4M25.7 141l1.8 1.4a1.6 1.6 0 0 1 .7 1.2v4.7M25.7 148l1.8 .7M25.7 141l-.7 .4M27.2 145.5a1.6 1.6 0 0 0 .7 1.2"/>
<path d="M27.2 145.5l-2.2 1.3M27.2 142.2v3.3M27.9 146.7l-2.2 1.3M27.9 146.7l.3 .1M28.2 148.3a.44 .44 0 0 1-.2 .5 .44 .44 0 0 1-.5-.1M28.2 148.3l-.7 .4M39.1 149.5l2.1 1.2v5.4l-2.1-1.2zM41.2 153.7l-2.1 1.2M43.3 142.9a11.5 11.5 0 0 0 6.3 6.6l.8 .2 1.5-.1M43.3 142.9l-1.2 .7M46.2 147.4l4 2.2M58.9 147.5a.87 .87 0 0 1 1.4 .2 1.67 1.67 0 0 1 .3 2.5 2 2 0 0 1-1.7-2.7z"/>
<path d="M60.1 147.6a.88 .88 0 0 0-.1 1.1 .88 .88 0 0 0 1 .4M75.9 141h.5M76.2 141l.3 .4M76.4 141.7v.2l1.3 .8M76.4 141.2l.2 .2M76.4 141.7l1.3 .8M76.4 140h.2M76.5 141.4h.1M76.6 141.4l-.2 .3M76.6 141.4l1.3 .7M76.6 140l.1 .1M76.7 140.1h.1"/>
<path d="M76.7 141l-.3 .2M77.3 141.4l.7 .3M77.4 141.3l-.4 .1M77.7 142.5v.2M77.9 142.3h.3M77.9 142.1l-.2 .4M77.9 142.3l-.2 .4M77.9 142.1v.2M77.9 142.1l.3 .2M78 141.7h.1M78 141.7l.1 .1M78 141.7v.2"/>
<path d="M78.1 140.9l-.7 .4M78.1 141.7h-.1M78.2 142.3h.1M78.4 141.2h.2M78.5 141.1h-.1M78.5 141.1l.1 .1M78.7 140.6l-.2 .1M78.7 140.5h.1M78.8 140.3v.6h-.1v-.5M78.9 140.7h.1M79 140.7h.4M79 140.2v.5"/>
<path d="M79.3 140.1l-.3 .1M79.3 140.1l.1 .1M79.3 140.7l-.3 .2M79.4 140.2h-.4M79.4 140.2v.5M79.4 140.7l-.1 .1M79.8 140.5h.1M79.9 140.4l-.1 .1M79.9 140.4h.1M80.2 140.3l.1 .1M80.4 140.3l-.1 .1M80.4 140.2l.1 .1"/>
<path d="M80.8 140.1v.1M80.8 140.2h.1M80.8 140.2l-2.3 .9M80.9 140.2v-1.4l-2.4 1.9M80.9 140l-1.5 .7M80.9 140.2l-2.3 1M81.2 140.5v.1M81.2 140.6l-2.7 1.6M81.2 140.6l.3 .2M81.2 140.6l.4 .3M81.2 140.5l-2.7 1.6M81.6 140.7h.1"/>
<path d="M81.6 140.7v.2M139.2 149.4a.94 .94 0 0 1 1.7-.2 2.12 2.12 0 0 1-1.7 2.5 .87 .87 0 0 1-.5-1.3zM139.6 149.1a.91 .91 0 0 1 .1 1 .91 .91 0 0 1-1 .5M163.1 152.3l.1 .1a.93 .93 0 0 1 0 1 .93 .93 0 0 1-.9 .4M163.2 152.3l.4-.3a.69 .69 0 0 1 .9 .8 2.12 2.12 0 0 1-1.7 2.1 .87 .87 0 0 1-.5-1.3zM58.9 167a1.08 1.08 0 0 1 1.7 .6 1.5 1.5 0 0 1 0 2 2 2 0 0 1-1.7-2.6zM60.1 167.1a.88 .88 0 0 0-.1 1 .88 .88 0 0 0 1 .4M139.2 163.7a.94 .94 0 0 1 1.7-.3 2.08 2.08 0 0 1-1.7 2.5 .87 .87 0 0 1-.5-1.3zM139.6 163.3a.91 .91 0 0 1 .1 1.1 .91 .91 0 0 1-1 .4"/>
</g>
<g font-size="5.6">
<text x="181.4" y="182.5">Clemson University Physics and</text>
<text x="190" y="188.2">Astronomy Research Lab</text>
</g>
<g font-size="4.2">
<text x="179.8" y="13">ITEM NO.</text>
<text x="211" y="13">PART NUMBER</text>
<text x="254.7" y="13">QTY.</text>
<text x="43.3" y="18.8">7</text>
<text x="187.6" y="20.3">1</text>
<text x="202.2" y="20.3">Electrical-Face Plate</text>
<text x="258.1" y="20.3">1</text>
<text x="187.6" y="32.8">2</text>
<text x="202.2" y="30.8">Electronics-NEMA 5-15</text>
<text x="202.2" y="34.9">Duplex Receptacle</text>
<text x="258.1" y="32.8">1</text>
<text x="187.6" y="46.1">3</text>
<text x="202.2" y="46.1">Electronics-USB</text>
<text x="258.1" y="46.1">1</text>
<text x="187.6" y="53">4</text>
<text x="202.2" y="53">Electronics-Male 9-pin</text>
<text x="258.1" y="53">1</text>
<text x="202.2" y="59.8">Structure-Electrical</text>
<text x="187.6" y="61.9">5</text>
<text x="202.2" y="63.9">Box Corner</text>
<text x="258.1" y="61.9">3</text>
<text x="187.6" y="70.3">6</text>
<text x="202.2" y="70.3">Electrical-Side Plate</text>
<text x="258.1" y="70.3">1</text>
<text x="187.6" y="77.3">7</text>
<text x="202.2" y="77.3">Electrical-Top Plate</text>
<text x="258.1" y="77.3">1</text>
<text x="43.3" y="81.8">2</text>
<text x="22.3" y="103.1">4</text>
<text x="180.8" y="112">5</text>
<text x="180.8" y="150.7">6</text>
<text x="85.3" y="159.3">3</text>
<text x="43.3" y="195.1">1</text>
<text x="131.7" y="195.1">Part: Electrical Box</text>
<text x="192" y="195.3">Description: X-Ray Cabinet</text>
<text x="131.4" y="202.8">Scale: 1:2</text>
<text x="191.8" y="202.8">Date: 10/28/2015</text>
</g>
</svg>
